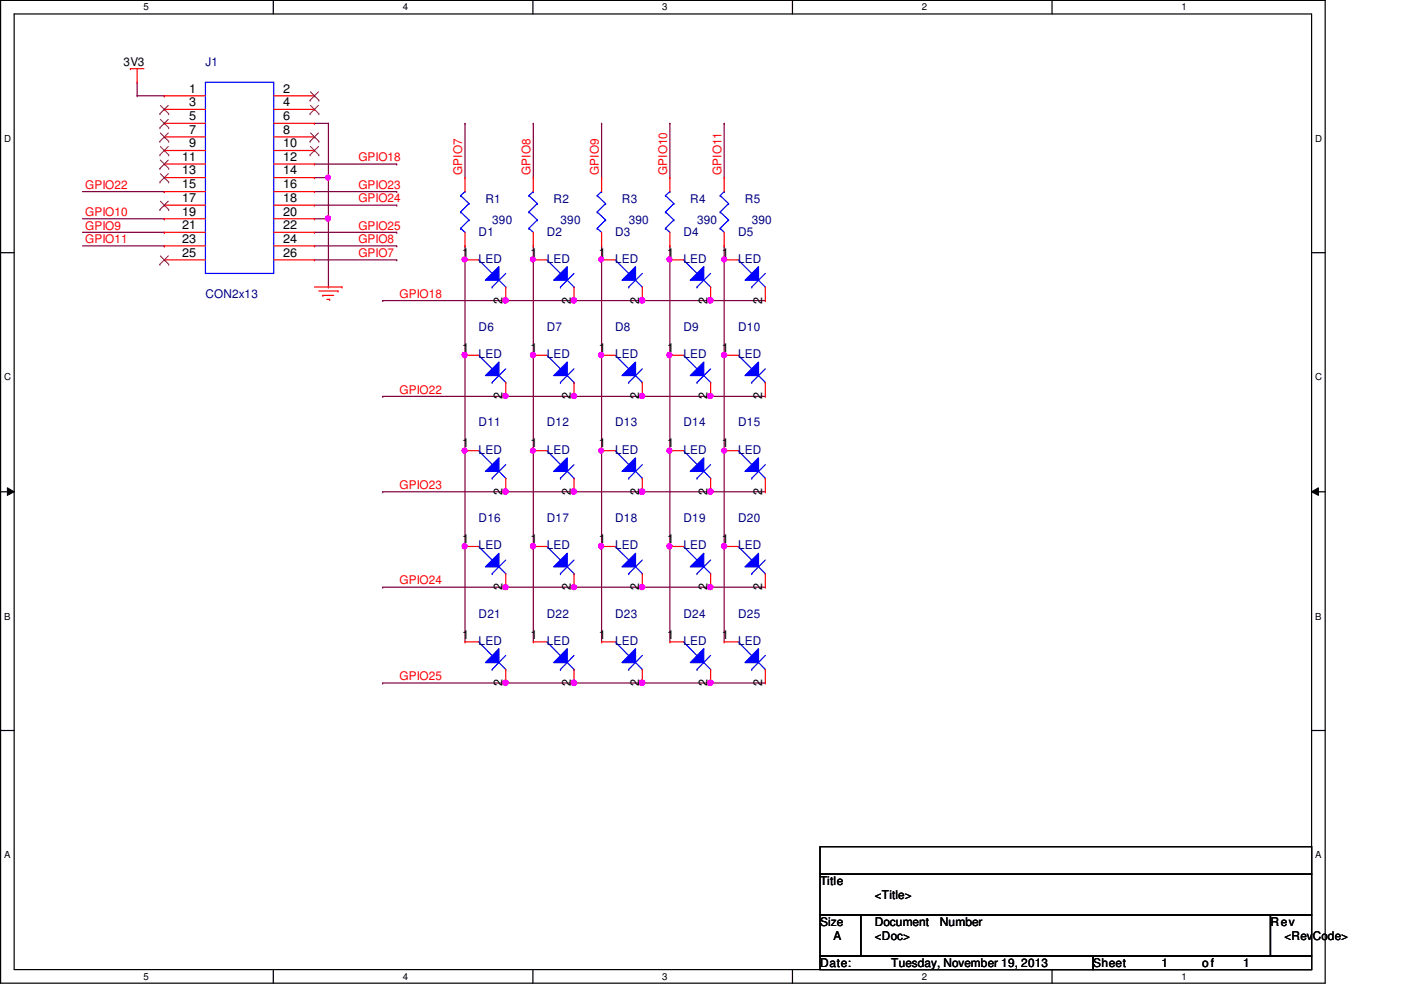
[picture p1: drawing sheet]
<svg xmlns="http://www.w3.org/2000/svg" width="297mm" height="210mm" viewBox="0 0 297 210" stroke-linecap="round" stroke-linejoin="round" font-family="sans-serif">
<path d="M.1 .1h280.9v208.4h-280.9zM3 3h275.1v202.7h-275.1z" fill="none" stroke="#000" stroke-width=".25"/>
<g fill="#fff">
<path d="M30.4 .4h1.1v2.3h-1.1z"/>
<path d="M30.4 206h1.1v2.3h-1.1z"/>
</g>
<path d="M58 .1v2.9M58 205.7v2.8" fill="none" stroke="#000" stroke-width=".25"/>
<g fill="#fff">
<path d="M85.4 .4h1.1v2.3h-1.1z"/>
<path d="M85.4 206h1.1v2.3h-1.1z"/>
</g>
<path d="M113 .1v2.9M113 205.7v2.8" fill="none" stroke="#000" stroke-width=".25"/>
<g fill="#fff">
<path d="M140.4 .4h1.1v2.3h-1.1z"/>
<path d="M140.4 206h1.1v2.3h-1.1z"/>
</g>
<path d="M168 .1v2.9M168 205.7v2.8" fill="none" stroke="#000" stroke-width=".25"/>
<g fill="#fff">
<path d="M195.4 .4h1.2v2.3h-1.2z"/>
<path d="M195.4 206h1.2v2.3h-1.2z"/>
</g>
<path d="M223.1 .1v2.9M223.1 205.7v2.8" fill="none" stroke="#000" stroke-width=".25"/>
<g fill="#fff">
<path d="M250.5 .4h1.1v2.3h-1.1z"/>
<path d="M250.5 206h1.1v2.3h-1.1z"/>
<path d="M.9 28.3h1.4v2.3h-1.4z"/>
<path d="M278.8 28.3h1.5v2.3h-1.5z"/>
<path d="M.9 78.9h1.4v2.3h-1.4z"/>
<path d="M278.8 78.9h1.5v2.3h-1.5z"/>
</g>
<path d="M.1 53.6h2.9M278.1 53.6h2.9" fill="none" stroke="#000" stroke-width=".25"/>
<g fill="#fff">
<path d="M.9 129.6h1.3v2.3h-1.3z"/>
<path d="M278.8 129.6h1.4v2.3h-1.4z"/>
</g>
<path d="M.1 104.3h2.9M278.1 104.3h2.9" fill="none" stroke="#000" stroke-width=".25"/>
<path d="M1.6 103.5l1.4 .8-1.4 .8zM278.1 104.3l1.4-.8v1.6z" fill="#000"/>
<path d="M1.6 103.5l1.4 .8-1.4 .8zM278.1 104.3l1.4-.8v1.6z" fill="none" stroke="#000" stroke-width=".21"/>
<g fill="#fff">
<path d="M.9 180.3h1.3v2.2h-1.3z"/>
<path d="M278.8 180.3h1.3v2.2h-1.3z"/>
</g>
<path d="M.1 154.9h2.9M278.1 154.9h2.9" fill="none" stroke="#000" stroke-width=".25"/>
<path d="M69.6 37.7h.1M69.6 26.2v11.5" fill="none" stroke="#800040" stroke-width=".25"/>
<circle cx="69.5" cy="37.7" r=".52" fill="#f0f"/>
<circle cx="69.5" cy="37.7" r=".52" fill="none" stroke="#f0f" stroke-width=".25"/>
<g fill="none" stroke="#800040" stroke-width=".25">
<path d="M29.1 17.4v2.9M29.1 20.3h.1M29.1 20.3h5.7M34.8 20.3h.1M66.7 26.2h2.9M66.7 37.7h2.9M69.6 26.2h.1M69.6 37.7h.1M69.6 37.7v8.7M17.5 52.2h17.3M17.5 49.3h17.3M17.5 40.6h17.3"/>
<path d="M17.5 46.4h17.3M34.8 52.2h.1M34.8 49.3h.1M34.8 40.6h.1M34.8 46.4h.1M66.7 52.2h17.4M66.7 49.3h17.4M66.7 40.6h17.4M66.7 43.5h17.4M66.7 55.1h17.4M69.6 46.4h.1M84.1 40.6h.1"/>
<path d="M84.1 43.5h.1M84.1 55.1h.1M84.1 49.3h.1M84.1 52.2h.1"/>
</g>
<circle cx="69.5" cy="46.3" r=".54" fill="#f0f"/>
<circle cx="69.5" cy="46.3" r=".54" fill="none" stroke="#f0f" stroke-width=".25"/>
<path d="M66.7 46.4h2.9M69.6 46.4h.1M69.6 46.4v14.5M98.6 52.2h.1M98.6 52.2v2.9M69.6 60.9h.1" fill="none" stroke="#800040" stroke-width=".25"/>
<circle cx="98.5" cy="55" r=".52" fill="#f0f"/>
<circle cx="98.5" cy="55" r=".52" fill="none" stroke="#f0f" stroke-width=".25"/>
<path d="M98.6 55.1h.1M98.6 55.1v40.5M98.6 75.4h.1" fill="none" stroke="#800040" stroke-width=".25"/>
<circle cx="98.5" cy="75.3" r=".54" fill="#f0f"/>
<circle cx="98.5" cy="75.3" r=".54" fill="none" stroke="#f0f" stroke-width=".25"/>
<path d="M98.6 95.6h.1M98.6 95.6v20.3" fill="none" stroke="#800040" stroke-width=".25"/>
<circle cx="98.5" cy="115.9" r=".54" fill="#f0f"/>
<circle cx="98.5" cy="115.9" r=".54" fill="none" stroke="#f0f" stroke-width=".25"/>
<circle cx="98.5" cy="95.6" r=".52" fill="#f0f"/>
<circle cx="98.5" cy="95.6" r=".52" fill="none" stroke="#f0f" stroke-width=".25"/>
<path d="M113.1 52.2h.1M113.1 52.2v2.9M98.6 115.9h.1M98.6 115.9v20.2" fill="none" stroke="#800040" stroke-width=".25"/>
<circle cx="113" cy="55" r=".52" fill="#f0f"/>
<circle cx="113" cy="55" r=".52" fill="none" stroke="#f0f" stroke-width=".25"/>
<path d="M113.1 55.1h.1M113.1 55.1v40.5M113.1 75.4h.1" fill="none" stroke="#800040" stroke-width=".25"/>
<circle cx="113" cy="75.3" r=".54" fill="#f0f"/>
<circle cx="113" cy="75.3" r=".54" fill="none" stroke="#f0f" stroke-width=".25"/>
<path d="M113.1 95.6h.1M113.1 95.6v20.3" fill="none" stroke="#800040" stroke-width=".25"/>
<circle cx="113" cy="115.9" r=".54" fill="#f0f"/>
<circle cx="113" cy="115.9" r=".54" fill="none" stroke="#f0f" stroke-width=".25"/>
<circle cx="113" cy="95.6" r=".52" fill="#f0f"/>
<circle cx="113" cy="95.6" r=".52" fill="none" stroke="#f0f" stroke-width=".25"/>
<path d="M127.5 52.2h.1M127.5 52.2v2.9M113.1 115.9h.1M113.1 115.9v20.2" fill="none" stroke="#800040" stroke-width=".25"/>
<circle cx="127.5" cy="55" r=".52" fill="#f0f"/>
<circle cx="127.5" cy="55" r=".52" fill="none" stroke="#f0f" stroke-width=".25"/>
<path d="M127.5 55.1h.1M127.5 55.1v40.5M127.5 75.4h.1" fill="none" stroke="#800040" stroke-width=".25"/>
<circle cx="127.4" cy="75.3" r=".54" fill="#f0f"/>
<circle cx="127.4" cy="75.3" r=".54" fill="none" stroke="#f0f" stroke-width=".25"/>
<path d="M127.5 95.6h.1M127.5 95.6v20.3" fill="none" stroke="#800040" stroke-width=".25"/>
<circle cx="127.4" cy="115.9" r=".54" fill="#f0f"/>
<circle cx="127.4" cy="115.9" r=".54" fill="none" stroke="#f0f" stroke-width=".25"/>
<circle cx="127.5" cy="95.6" r=".52" fill="#f0f"/>
<circle cx="127.5" cy="95.6" r=".52" fill="none" stroke="#f0f" stroke-width=".25"/>
<path d="M142 52.2h.1M142 52.2v2.9M127.5 115.9h.1M127.5 115.9v20.2" fill="none" stroke="#800040" stroke-width=".25"/>
<circle cx="141.9" cy="55" r=".52" fill="#f0f"/>
<circle cx="141.9" cy="55" r=".52" fill="none" stroke="#f0f" stroke-width=".25"/>
<path d="M142 55.1h.1M142 55.1v40.5M142 75.4h.1" fill="none" stroke="#800040" stroke-width=".25"/>
<circle cx="141.9" cy="75.3" r=".54" fill="#f0f"/>
<circle cx="141.9" cy="75.3" r=".54" fill="none" stroke="#f0f" stroke-width=".25"/>
<path d="M142 95.6h.1M142 95.6v20.3" fill="none" stroke="#800040" stroke-width=".25"/>
<circle cx="141.9" cy="115.9" r=".54" fill="#f0f"/>
<circle cx="141.9" cy="115.9" r=".54" fill="none" stroke="#f0f" stroke-width=".25"/>
<circle cx="141.9" cy="95.6" r=".52" fill="#f0f"/>
<circle cx="141.9" cy="95.6" r=".52" fill="none" stroke="#f0f" stroke-width=".25"/>
<path d="M153.5 52.2h.1M153.5 52.2v2.9M142 115.9h.1M142 115.9v20.2" fill="none" stroke="#800040" stroke-width=".25"/>
<circle cx="153.5" cy="55" r=".52" fill="#f0f"/>
<circle cx="153.5" cy="55" r=".52" fill="none" stroke="#f0f" stroke-width=".25"/>
<path d="M153.5 55.1h.1M153.5 55.1v40.5M153.5 75.4h.1" fill="none" stroke="#800040" stroke-width=".25"/>
<circle cx="153.5" cy="75.3" r=".54" fill="#f0f"/>
<circle cx="153.5" cy="75.3" r=".54" fill="none" stroke="#f0f" stroke-width=".25"/>
<path d="M153.5 95.6h.1M153.5 95.6v20.3" fill="none" stroke="#800040" stroke-width=".25"/>
<circle cx="153.5" cy="115.9" r=".54" fill="#f0f"/>
<circle cx="153.5" cy="115.9" r=".54" fill="none" stroke="#f0f" stroke-width=".25"/>
<circle cx="153.5" cy="95.6" r=".52" fill="#f0f"/>
<circle cx="153.5" cy="95.6" r=".52" fill="none" stroke="#f0f" stroke-width=".25"/>
<path d="M81.1 63.8h.1M81.1 63.8h40.6M107.2 63.8h.1M153.5 115.9h.1M153.5 115.9v20.2" fill="none" stroke="#800040" stroke-width=".25"/>
<circle cx="121.6" cy="63.7" r=".57" fill="#f0f"/>
<circle cx="121.6" cy="63.7" r=".57" fill="none" stroke="#f0f" stroke-width=".25"/>
<circle cx="107.2" cy="63.7" r=".57" fill="#f0f"/>
<circle cx="107.2" cy="63.7" r=".57" fill="none" stroke="#f0f" stroke-width=".25"/>
<path d="M121.7 63.8h.1M121.7 63.8h29M136.2 63.8h.1" fill="none" stroke="#800040" stroke-width=".25"/>
<circle cx="150.6" cy="63.7" r=".57" fill="#f0f"/>
<circle cx="150.6" cy="63.7" r=".57" fill="none" stroke="#f0f" stroke-width=".25"/>
<circle cx="136.1" cy="63.7" r=".57" fill="#f0f"/>
<circle cx="136.1" cy="63.7" r=".57" fill="none" stroke="#f0f" stroke-width=".25"/>
<path d="M150.7 63.8h.1M150.7 63.8h11.6M81.1 84.1h.1M81.1 84.1h26.1M136.2 84.1h.1M136.2 84.1h14.5" fill="none" stroke="#800040" stroke-width=".25"/>
<circle cx="150.6" cy="84" r=".55" fill="#f0f"/>
<circle cx="150.6" cy="84" r=".55" fill="none" stroke="#f0f" stroke-width=".25"/>
<circle cx="136.1" cy="84" r=".55" fill="#f0f"/>
<circle cx="136.1" cy="84" r=".55" fill="none" stroke="#f0f" stroke-width=".25"/>
<path d="M107.2 84.1h.1M107.2 84.1h14.5" fill="none" stroke="#800040" stroke-width=".25"/>
<circle cx="121.7" cy="84" r=".55" fill="#f0f"/>
<circle cx="121.7" cy="84" r=".55" fill="none" stroke="#f0f" stroke-width=".25"/>
<circle cx="107.2" cy="84" r=".55" fill="#f0f"/>
<circle cx="107.2" cy="84" r=".55" fill="none" stroke="#f0f" stroke-width=".25"/>
<path d="M121.7 84.1h.1M121.7 84.1h14.5M150.7 84.1h.1M150.7 84.1h11.6M81.1 104.3h.1M81.1 104.3h40.6M107.2 104.3h.1" fill="none" stroke="#800040" stroke-width=".25"/>
<circle cx="121.6" cy="104.3" r=".57" fill="#f0f"/>
<circle cx="121.6" cy="104.3" r=".57" fill="none" stroke="#f0f" stroke-width=".25"/>
<circle cx="107.2" cy="104.3" r=".57" fill="#f0f"/>
<circle cx="107.2" cy="104.3" r=".57" fill="none" stroke="#f0f" stroke-width=".25"/>
<path d="M121.7 104.3h.1M121.7 104.3h40.6M136.2 104.3h.1M150.7 104.3h.1" fill="none" stroke="#800040" stroke-width=".25"/>
<circle cx="150.6" cy="104.3" r=".57" fill="#f0f"/>
<circle cx="150.6" cy="104.3" r=".57" fill="none" stroke="#f0f" stroke-width=".25"/>
<circle cx="136.1" cy="104.3" r=".57" fill="#f0f"/>
<circle cx="136.1" cy="104.3" r=".57" fill="none" stroke="#f0f" stroke-width=".25"/>
<path d="M81.1 124.5h.1M81.1 124.5h26.1M121.7 124.5h.1M121.7 124.5h40.6M136.2 124.5h.1M150.7 124.5h.1" fill="none" stroke="#800040" stroke-width=".25"/>
<circle cx="150.6" cy="124.5" r=".55" fill="#f0f"/>
<circle cx="150.6" cy="124.5" r=".55" fill="none" stroke="#f0f" stroke-width=".25"/>
<circle cx="136.1" cy="124.5" r=".55" fill="#f0f"/>
<circle cx="136.1" cy="124.5" r=".55" fill="none" stroke="#f0f" stroke-width=".25"/>
<path d="M107.2 124.5h.1M107.2 124.5h14.5" fill="none" stroke="#800040" stroke-width=".25"/>
<circle cx="121.7" cy="124.5" r=".55" fill="#f0f"/>
<circle cx="121.7" cy="124.5" r=".55" fill="none" stroke="#f0f" stroke-width=".25"/>
<circle cx="107.2" cy="124.5" r=".55" fill="#f0f"/>
<circle cx="107.2" cy="124.5" r=".55" fill="none" stroke="#f0f" stroke-width=".25"/>
<path d="M81.1 144.9h.1M81.1 144.9h26.1M136.2 144.9h.1M136.2 144.9h14.5" fill="none" stroke="#800040" stroke-width=".25"/>
<circle cx="150.6" cy="144.8" r=".57" fill="#f0f"/>
<circle cx="150.6" cy="144.8" r=".57" fill="none" stroke="#f0f" stroke-width=".25"/>
<circle cx="136.1" cy="144.8" r=".57" fill="#f0f"/>
<circle cx="136.1" cy="144.8" r=".57" fill="none" stroke="#f0f" stroke-width=".25"/>
<path d="M107.2 144.9h.1M107.2 144.9h29M121.7 144.9h.1" fill="none" stroke="#800040" stroke-width=".25"/>
<circle cx="121.6" cy="144.8" r=".57" fill="#f0f"/>
<circle cx="121.6" cy="144.8" r=".57" fill="none" stroke="#f0f" stroke-width=".25"/>
<circle cx="107.2" cy="144.8" r=".57" fill="#f0f"/>
<circle cx="107.2" cy="144.8" r=".57" fill="none" stroke="#f0f" stroke-width=".25"/>
<g fill="none" stroke="#800040" stroke-width=".25">
<path d="M66.7 34.8h17.4M84.1 34.8h.1M98.6 26.2h.1M98.6 26.2v11.5M113.1 26.2h.1M113.1 26.2v11.5M127.5 26.2h.1M127.5 26.2v11.5M142 26.2h.1M142 26.2v11.5M153.5 26.2h.1M153.5 26.2v11.5"/>
<path d="M150.7 144.9h.1M150.7 144.9h11.6"/>
</g>
<path d="M27.6 14.6h.1M27.6 14.6h2.9M29.1 17.4h.1M29.1 14.6v2.8M66.7 60.9h5.8M67.6 61.7h4.1M68.4 62.7h.1M68.4 62.7h2.3M69.3 63.5h.6M69.9 63.5h.1M71.7 61.7h.1M72.5 60.9h.1" fill="none" stroke="#f00" stroke-width=".25"/>
<path d="M173.9 179.6h104.2v5.8h-104.2zM173.9 185.4h104.2v8.7h-104.2zM173.9 194.1h8.6v8.7h-8.6zM182.5 194.1h86.9v8.7h-86.9zM269.4 194.1h8.7v8.7h-8.7zM173.9 202.8h57.9v2.9h-57.9zM231.8 202.8h46.3v2.9h-46.3z" fill="none" stroke="#000" stroke-width=".25"/>
<path d="M144.9 136.1l5.8 5.9M150.7 142h.1" fill="none" stroke="#00f" stroke-width=".25"/>
<path d="M149.2 137.6v2.9h-2.9z" fill="#00f"/>
<path d="M130.4 75.4l5.8 5.7M136.2 81.1h.1M149.2 137.6v2.9h-2.9zM150.7 139l-2.9 3M147.8 142h.1" fill="none" stroke="#00f" stroke-width=".25"/>
<path d="M142 136.1h.1M142 136.1h2.9M150.7 144.9h.1M150.7 142v2.9" fill="none" stroke="#f00" stroke-width=".25"/>
<path d="M131.9 79.7l2.8-2.9v2.9z" fill="#00f"/>
<path d="M131.9 79.7l2.8-2.9v2.9zM136.2 78.2l-2.9 2.9M130.4 95.6l5.8 5.8M133.3 81.1h.1M136.2 101.4h.1" fill="none" stroke="#00f" stroke-width=".25"/>
<path d="M127.5 75.4h.1M127.5 75.4h2.9M136.2 84.1h.1M136.2 81.1v3" fill="none" stroke="#f00" stroke-width=".25"/>
<path d="M131.9 100l2.8-2.9v2.9z" fill="#00f"/>
<path d="M43.6 17.4h14.4v40.6h-14.4zM131.9 100l2.8-2.9v2.9zM136.2 98.6l-2.9 2.8M130.4 115.9l5.8 5.8M133.3 101.4h.1M136.2 121.7h.1" fill="none" stroke="#00f" stroke-width=".25"/>
<g fill="none" stroke="#f00" stroke-width=".25">
<path d="M34.8 20.3h.1M34.8 23.2h.1M34.8 26.2h.1M34.8 29h.1M34.8 31.9h.1M34.8 34.8h.1M34.8 37.7h.1M34.8 20.3h8.8M34.8 23.2h8.8M34.8 26.2h8.8M34.8 29h8.8M34.8 31.9h8.8"/>
<path d="M34.8 34.8h8.8M34.8 37.7h8.8M58 20.3h8.7M58 23.2h8.7M58 26.2h8.7M58 29h8.7M58 31.9h8.7M58 34.8h8.7M58 37.7h8.7M66.7 20.3h.1M66.7 23.2h.1M66.7 26.2h.1"/>
<path d="M66.7 29h.1M66.7 31.9h.1M66.7 34.8h.1M66.7 37.7h.1M34.8 40.6h.1M34.8 43.5h.1M34.8 46.4h.1M34.8 49.3h.1M34.8 52.2h.1M34.8 55.1h.1M34.8 40.6h8.8M34.8 43.5h8.8"/>
<path d="M34.8 46.4h8.8M34.8 49.3h8.8M34.8 52.2h8.8M34.8 55.1h8.8M58 40.6h8.7M58 43.5h8.7M58 46.4h8.7M58 49.3h8.7M58 52.2h8.7M58 55.1h8.7M66.7 40.6h.1M66.7 43.5h.1"/>
<path d="M66.7 46.4h.1M66.7 49.3h.1M66.7 52.2h.1M66.7 55.1h.1M127.5 95.6h.1M127.5 95.6h2.9M136.2 104.3h.1M136.2 101.4v2.9"/>
</g>
<g fill="none" stroke="#804000" stroke-width=".21">
<path d="M65.8 19.5l1.8 1.8M67.5 19.5l-1.8 1.8M33.9 24.1h.1M33.9 27.1h.1M33.9 30h.1M33.9 32.9h.1M33.9 35.7h.1M33.9 38.6h.1M34 22.4l1.8 1.7M34 25.3l1.8 1.8M34 28.2l1.8 1.8M34 31.1l1.8 1.8"/>
<path d="M34 34l1.8 1.7M34 36.8l1.8 1.8M35.7 22.4l-1.8 1.7M35.7 25.3l-1.8 1.8M35.7 28.2l-1.8 1.8M35.7 31.1l-1.8 1.8M35.7 34l-1.8 1.7M35.7 36.8l-1.8 1.8M35.8 24.1h.1M35.8 27.1h.1M35.8 30h.1M35.8 32.9h.1"/>
<path d="M35.8 35.7h.1M35.8 38.6h.1M65.7 21.3h.1M65.7 24.1h.1M65.7 30h.1M65.7 32.9h.1M65.8 22.4l1.8 1.7M65.8 28.2l1.8 1.8M65.8 31.1l1.8 1.8M67.5 22.4l-1.8 1.7M67.5 28.2l-1.8 1.8M67.5 31.1l-1.8 1.8"/>
<path d="M67.6 21.3h.1M67.6 24.1h.1M67.6 30h.1M67.6 32.9h.1M33.9 44.4h.1M33.9 56h.1M34 42.7l1.8 1.7M34 54.3l1.8 1.7M35.7 42.7l-1.8 1.7M35.7 54.3l-1.8 1.7M35.8 44.4h.1M35.8 56h.1"/>
</g>
<path d="M131.9 120.2l2.8-2.9v2.9z" fill="#00f"/>
<g fill="none" stroke="#00f" stroke-width=".25">
<path d="M97.7 48.4h.1M97.7 45h.1M97.7 41.5h.1M97.7 48.4l.9 .9M97.7 45l1.7 1.7M97.7 41.5l1.7 1.7M98.6 40.6h.1M98.6 40.6l-.9 .9M99.4 46.7h.1M99.4 43.2h.1M99.4 46.7l-1.7 1.7M99.4 43.2l-1.7 1.8"/>
<path d="M136.2 118.8l-2.9 2.9M130.4 136.1l5.8 5.9M131.9 120.2l2.8-2.9v2.9zM133.3 121.7h.1M136.2 142h.1"/>
</g>
<path d="M98.6 37.7h.1M98.6 37.7v2.9M98.6 52.2h.1M98.6 49.3v2.9M127.5 115.9h.1M127.5 115.9h2.9M136.2 124.5h.1M136.2 121.7v2.8" fill="none" stroke="#f00" stroke-width=".25"/>
<path d="M134.7 137.6v2.9h-2.8z" fill="#00f"/>
<path d="M144.9 55.1l5.8 5.8M150.7 60.9h.1M134.7 137.6v2.9h-2.8zM136.2 139l-2.9 3M133.3 142h.1" fill="none" stroke="#00f" stroke-width=".25"/>
<path d="M127.5 136.1h.1M127.5 136.1h2.9M136.2 144.9h.1M136.2 142v2.9" fill="none" stroke="#f00" stroke-width=".25"/>
<path d="M146.3 59.4l2.9-2.8v2.8z" fill="#00f"/>
<path d="M146.3 59.4l2.9-2.8v2.8zM150.7 58l-2.9 2.9M101.5 75.4l5.7 5.7M147.8 60.9h.1M107.2 81.1h.1" fill="none" stroke="#00f" stroke-width=".25"/>
<path d="M142 55.1h.1M142 55.1h2.9M150.7 63.8h.1M150.7 60.9v2.9" fill="none" stroke="#f00" stroke-width=".25"/>
<path d="M102.9 79.7l2.9-2.9v2.9z" fill="#00f"/>
<path d="M102.9 79.7l2.9-2.9v2.9zM107.2 78.2l-2.9 2.9M101.5 95.6l5.7 5.8M104.3 81.1h.1M107.2 101.4h.1" fill="none" stroke="#00f" stroke-width=".25"/>
<path d="M98.6 75.4h.1M98.6 75.4h2.9M107.2 84.1h.1M107.2 81.1v3" fill="none" stroke="#f00" stroke-width=".25"/>
<path d="M102.9 100l2.9-2.9v2.9z" fill="#00f"/>
<g fill="none" stroke="#00f" stroke-width=".25">
<path d="M141.1 48.4h.1M141.1 45h.1M141.1 41.5h.1M141.1 48.4l.9 .9M141.1 45l1.8 1.7M141.1 41.5l1.8 1.7M142 40.6h.1M142 40.6l-.9 .9M142.9 46.7h.1M142.9 43.2h.1M142.9 46.7l-1.8 1.7M142.9 43.2l-1.8 1.8"/>
<path d="M102.9 100l2.9-2.9v2.9zM107.2 98.6l-2.9 2.8M101.5 115.9l5.7 5.8M104.3 101.4h.1M107.2 121.7h.1"/>
</g>
<path d="M142 37.7h.1M142 37.7v2.9M142 52.2h.1M142 49.3v2.9M98.6 95.6h.1M98.6 95.6h2.9M107.2 104.3h.1M107.2 101.4v2.9" fill="none" stroke="#f00" stroke-width=".25"/>
<path d="M102.9 120.2l2.9-2.9v2.9z" fill="#00f"/>
<path d="M115.9 55.1l5.8 5.8M121.7 60.9h.1M107.2 118.8l-2.9 2.9M102.9 120.2l2.9-2.9v2.9zM104.3 121.7h.1" fill="none" stroke="#00f" stroke-width=".25"/>
<path d="M98.6 115.9h.1M98.6 115.9h2.9M107.2 124.5h.1M107.2 121.7v2.8" fill="none" stroke="#f00" stroke-width=".25"/>
<path d="M117.4 59.4l2.9-2.8v2.8z" fill="#00f"/>
<path d="M117.4 59.4l2.9-2.8v2.8zM121.7 58l-2.9 2.9M118.8 60.9h.1M101.5 136.1l5.7 5.9M107.2 142h.1" fill="none" stroke="#00f" stroke-width=".25"/>
<path d="M113.1 55.1h.1M113.1 55.1h2.8M121.7 63.8h.1M121.7 60.9v2.9" fill="none" stroke="#f00" stroke-width=".25"/>
<path d="M105.8 137.6v2.9h-2.9z" fill="#00f"/>
<path d="M115.9 75.4l5.8 5.7M121.7 81.1h.1M105.8 137.6v2.9h-2.9zM107.2 139l-2.9 3M104.3 142h.1" fill="none" stroke="#00f" stroke-width=".25"/>
<path d="M98.6 136.1h.1M98.6 136.1h2.9M107.2 144.9h.1M107.2 142v2.9" fill="none" stroke="#f00" stroke-width=".25"/>
<path d="M117.4 79.7l2.9-2.9v2.9z" fill="#00f"/>
<path d="M117.4 79.7l2.9-2.9v2.9zM121.7 78.2l-2.9 2.9M115.9 95.6l5.8 5.8M118.8 81.1h.1M121.7 101.4h.1" fill="none" stroke="#00f" stroke-width=".25"/>
<path d="M113.1 75.4h.1M113.1 75.4h2.8M121.7 84.1h.1M121.7 81.1v3" fill="none" stroke="#f00" stroke-width=".25"/>
<path d="M117.4 100l2.9-2.9v2.9z" fill="#00f"/>
<path d="M117.4 100l2.9-2.9v2.9zM121.7 98.6l-2.9 2.8M115.9 115.9l5.8 5.8M118.8 101.4h.1M121.7 121.7h.1" fill="none" stroke="#00f" stroke-width=".25"/>
<path d="M113.1 95.6h.1M113.1 95.6h2.8M121.7 104.3h.1M121.7 101.4v2.9" fill="none" stroke="#f00" stroke-width=".25"/>
<path d="M117.4 120.2l2.9-2.9v2.9z" fill="#00f"/>
<g fill="none" stroke="#00f" stroke-width=".25">
<path d="M112.1 48.4h.1M112.1 45h.1M112.1 41.5h.1M112.1 48.4l1 .9M112.1 45l1.8 1.7M112.1 41.5l1.8 1.7M113.1 40.6h.1M113.1 40.6l-1 .9M113.9 46.7h.1M113.9 43.2h.1M113.9 46.7l-1.8 1.7M113.9 43.2l-1.8 1.8"/>
<path d="M121.7 118.8l-2.9 2.9M115.9 136.1l5.8 5.9M117.4 120.2l2.9-2.9v2.9zM118.8 121.7h.1M121.7 142h.1"/>
</g>
<path d="M113.1 37.7h.1M113.1 37.7v2.9M113.1 52.2h.1M113.1 49.3v2.9M113.1 115.9h.1M113.1 115.9h2.8M121.7 124.5h.1M121.7 121.7v2.8" fill="none" stroke="#f00" stroke-width=".25"/>
<path d="M120.3 137.6v2.9h-2.9z" fill="#00f"/>
<path d="M156.5 55.1l5.8 5.8M162.3 60.9h.1M120.3 137.6v2.9h-2.9zM121.7 139l-2.9 3M118.8 142h.1" fill="none" stroke="#00f" stroke-width=".25"/>
<path d="M113.1 136.1h.1M113.1 136.1h2.8M121.7 144.9h.1M121.7 142v2.9" fill="none" stroke="#f00" stroke-width=".25"/>
<path d="M157.9 59.4l2.9-2.8v2.8z" fill="#00f"/>
<path d="M101.5 55.1l5.7 5.8M157.9 59.4l2.9-2.8v2.8zM162.3 58l-2.9 2.9M107.2 60.9h.1M159.4 60.9h.1" fill="none" stroke="#00f" stroke-width=".25"/>
<path d="M153.5 55.1h.1M153.5 55.1h3M162.3 63.8h.1M162.3 60.9v2.9" fill="none" stroke="#f00" stroke-width=".25"/>
<path d="M102.9 59.4l2.9-2.8v2.8z" fill="#00f"/>
<path d="M102.9 59.4l2.9-2.8v2.8zM107.2 58l-2.9 2.9M104.3 60.9h.1M156.5 75.4l5.8 5.7M162.3 81.1h.1" fill="none" stroke="#00f" stroke-width=".25"/>
<path d="M98.6 55.1h.1M98.6 55.1h2.9M107.2 63.8h.1M107.2 60.9v2.9" fill="none" stroke="#f00" stroke-width=".25"/>
<path d="M157.9 79.7l2.9-2.9v2.9z" fill="#00f"/>
<path d="M157.9 79.7l2.9-2.9v2.9zM162.3 78.2l-2.9 2.9M156.5 95.6l5.8 5.8M159.4 81.1h.1M162.3 101.4h.1" fill="none" stroke="#00f" stroke-width=".25"/>
<path d="M153.5 75.4h.1M153.5 75.4h3M162.3 84.1h.1M162.3 81.1v3" fill="none" stroke="#f00" stroke-width=".25"/>
<path d="M157.9 100l2.9-2.9v2.9z" fill="#00f"/>
<g fill="none" stroke="#00f" stroke-width=".25">
<path d="M152.7 48.4h.1M152.7 45h.1M152.7 41.5h.1M152.7 48.4l.8 .9M152.7 45l1.8 1.7M152.7 41.5l1.8 1.7M153.5 40.6h.1M153.5 40.6l-.8 .9M154.5 46.7h.1M154.5 43.2h.1M154.5 46.7l-1.8 1.7M154.5 43.2l-1.8 1.8"/>
<path d="M157.9 100l2.9-2.9v2.9zM162.3 98.6l-2.9 2.8M156.5 115.9l5.8 5.8M159.4 101.4h.1M162.3 121.7h.1"/>
</g>
<path d="M153.5 37.7h.1M153.5 37.7v2.9M153.5 52.2h.1M153.5 49.3v2.9M153.5 95.6h.1M153.5 95.6h3M162.3 104.3h.1M162.3 101.4v2.9" fill="none" stroke="#f00" stroke-width=".25"/>
<path d="M157.9 120.2l2.9-2.9v2.9z" fill="#00f"/>
<path d="M130.4 55.1l5.8 5.8M136.2 60.9h.1M162.3 118.8l-2.9 2.9M157.9 120.2l2.9-2.9v2.9zM159.4 121.7h.1" fill="none" stroke="#00f" stroke-width=".25"/>
<path d="M153.5 115.9h.1M153.5 115.9h3M162.3 124.5h.1M162.3 121.7v2.8" fill="none" stroke="#f00" stroke-width=".25"/>
<path d="M131.9 59.4l2.8-2.8v2.8z" fill="#00f"/>
<path d="M131.9 59.4l2.8-2.8v2.8zM136.2 58l-2.9 2.9M133.3 60.9h.1M156.5 136.1l5.8 5.9M162.3 142h.1" fill="none" stroke="#00f" stroke-width=".25"/>
<path d="M127.5 55.1h.1M127.5 55.1h2.9M136.2 63.8h.1M136.2 60.9v2.9" fill="none" stroke="#f00" stroke-width=".25"/>
<path d="M160.8 137.6v2.9h-2.9z" fill="#00f"/>
<path d="M144.9 75.4l5.8 5.7M150.7 81.1h.1M160.8 137.6v2.9h-2.9zM162.3 139l-2.9 3M159.4 142h.1" fill="none" stroke="#00f" stroke-width=".25"/>
<path d="M153.5 136.1h.1M153.5 136.1h3M162.3 144.9h.1M162.3 142v2.9" fill="none" stroke="#f00" stroke-width=".25"/>
<path d="M146.3 79.7l2.9-2.9v2.9z" fill="#00f"/>
<path d="M146.3 79.7l2.9-2.9v2.9zM150.7 78.2l-2.9 2.9M144.9 95.6l5.8 5.8M147.8 81.1h.1M150.7 101.4h.1" fill="none" stroke="#00f" stroke-width=".25"/>
<path d="M142 75.4h.1M142 75.4h2.9M150.7 84.1h.1M150.7 81.1v3" fill="none" stroke="#f00" stroke-width=".25"/>
<path d="M146.3 100l2.9-2.9v2.9z" fill="#00f"/>
<path d="M146.3 100l2.9-2.9v2.9zM150.7 98.6l-2.9 2.8M144.9 115.9l5.8 5.8M147.8 101.4h.1M150.7 121.7h.1" fill="none" stroke="#00f" stroke-width=".25"/>
<path d="M142 95.6h.1M142 95.6h2.9M150.7 104.3h.1M150.7 101.4v2.9" fill="none" stroke="#f00" stroke-width=".25"/>
<path d="M146.3 120.2l2.9-2.9v2.9z" fill="#00f"/>
<g fill="none" stroke="#00f" stroke-width=".25">
<path d="M126.6 48.4h.1M126.6 45h.1M126.6 41.5h.1M126.6 48.4l.9 .9M126.6 45l1.8 1.7M126.6 41.5l1.8 1.7M127.5 40.6h.1M127.5 40.6l-.9 .9M128.4 46.7h.1M128.4 43.2h.1M128.4 46.7l-1.8 1.7M128.4 43.2l-1.8 1.8"/>
<path d="M150.7 118.8l-2.9 2.9M146.3 120.2l2.9-2.9v2.9zM147.8 121.7h.1"/>
</g>
<path d="M127.5 37.7h.1M127.5 37.7v2.9M127.5 52.2h.1M127.5 49.3v2.9M142 115.9h.1M142 115.9h2.9M150.7 124.5h.1M150.7 121.7v2.8" fill="none" stroke="#f00" stroke-width=".25"/>
<circle cx="69.5" cy="37.7" r=".52" fill="#f0f"/>
<circle cx="69.5" cy="37.7" r=".52" fill="none" stroke="#f0f" stroke-width=".25"/>
<circle cx="69.5" cy="46.3" r=".54" fill="#f0f"/>
<circle cx="69.5" cy="46.3" r=".54" fill="none" stroke="#f0f" stroke-width=".25"/>
<circle cx="98.5" cy="55" r=".52" fill="#f0f"/>
<circle cx="98.5" cy="55" r=".52" fill="none" stroke="#f0f" stroke-width=".25"/>
<circle cx="98.5" cy="75.3" r=".54" fill="#f0f"/>
<circle cx="98.5" cy="75.3" r=".54" fill="none" stroke="#f0f" stroke-width=".25"/>
<circle cx="98.5" cy="115.9" r=".54" fill="#f0f"/>
<circle cx="98.5" cy="115.9" r=".54" fill="none" stroke="#f0f" stroke-width=".25"/>
<circle cx="98.5" cy="95.6" r=".52" fill="#f0f"/>
<circle cx="98.5" cy="95.6" r=".52" fill="none" stroke="#f0f" stroke-width=".25"/>
<circle cx="113" cy="55" r=".52" fill="#f0f"/>
<circle cx="113" cy="55" r=".52" fill="none" stroke="#f0f" stroke-width=".25"/>
<circle cx="113" cy="75.3" r=".54" fill="#f0f"/>
<circle cx="113" cy="75.3" r=".54" fill="none" stroke="#f0f" stroke-width=".25"/>
<circle cx="113" cy="115.9" r=".54" fill="#f0f"/>
<circle cx="113" cy="115.9" r=".54" fill="none" stroke="#f0f" stroke-width=".25"/>
<circle cx="113" cy="95.6" r=".52" fill="#f0f"/>
<circle cx="113" cy="95.6" r=".52" fill="none" stroke="#f0f" stroke-width=".25"/>
<circle cx="127.5" cy="55" r=".52" fill="#f0f"/>
<circle cx="127.5" cy="55" r=".52" fill="none" stroke="#f0f" stroke-width=".25"/>
<circle cx="127.4" cy="75.3" r=".54" fill="#f0f"/>
<circle cx="127.4" cy="75.3" r=".54" fill="none" stroke="#f0f" stroke-width=".25"/>
<circle cx="127.4" cy="115.9" r=".54" fill="#f0f"/>
<circle cx="127.4" cy="115.9" r=".54" fill="none" stroke="#f0f" stroke-width=".25"/>
<circle cx="127.5" cy="95.6" r=".52" fill="#f0f"/>
<circle cx="127.5" cy="95.6" r=".52" fill="none" stroke="#f0f" stroke-width=".25"/>
<circle cx="141.9" cy="55" r=".52" fill="#f0f"/>
<circle cx="141.9" cy="55" r=".52" fill="none" stroke="#f0f" stroke-width=".25"/>
<circle cx="141.9" cy="75.3" r=".54" fill="#f0f"/>
<circle cx="141.9" cy="75.3" r=".54" fill="none" stroke="#f0f" stroke-width=".25"/>
<circle cx="141.9" cy="115.9" r=".54" fill="#f0f"/>
<circle cx="141.9" cy="115.9" r=".54" fill="none" stroke="#f0f" stroke-width=".25"/>
<circle cx="141.9" cy="95.6" r=".52" fill="#f0f"/>
<circle cx="141.9" cy="95.6" r=".52" fill="none" stroke="#f0f" stroke-width=".25"/>
<circle cx="153.5" cy="55" r=".52" fill="#f0f"/>
<circle cx="153.5" cy="55" r=".52" fill="none" stroke="#f0f" stroke-width=".25"/>
<circle cx="153.5" cy="75.3" r=".54" fill="#f0f"/>
<circle cx="153.5" cy="75.3" r=".54" fill="none" stroke="#f0f" stroke-width=".25"/>
<circle cx="153.5" cy="115.9" r=".54" fill="#f0f"/>
<circle cx="153.5" cy="115.9" r=".54" fill="none" stroke="#f0f" stroke-width=".25"/>
<circle cx="153.5" cy="95.6" r=".52" fill="#f0f"/>
<circle cx="153.5" cy="95.6" r=".52" fill="none" stroke="#f0f" stroke-width=".25"/>
<circle cx="121.6" cy="63.7" r=".57" fill="#f0f"/>
<circle cx="121.6" cy="63.7" r=".57" fill="none" stroke="#f0f" stroke-width=".25"/>
<circle cx="107.2" cy="63.7" r=".57" fill="#f0f"/>
<circle cx="107.2" cy="63.7" r=".57" fill="none" stroke="#f0f" stroke-width=".25"/>
<circle cx="150.6" cy="63.7" r=".57" fill="#f0f"/>
<circle cx="150.6" cy="63.7" r=".57" fill="none" stroke="#f0f" stroke-width=".25"/>
<circle cx="136.1" cy="63.7" r=".57" fill="#f0f"/>
<circle cx="136.1" cy="63.7" r=".57" fill="none" stroke="#f0f" stroke-width=".25"/>
<circle cx="150.6" cy="84" r=".55" fill="#f0f"/>
<circle cx="150.6" cy="84" r=".55" fill="none" stroke="#f0f" stroke-width=".25"/>
<circle cx="136.1" cy="84" r=".55" fill="#f0f"/>
<circle cx="136.1" cy="84" r=".55" fill="none" stroke="#f0f" stroke-width=".25"/>
<circle cx="121.7" cy="84" r=".55" fill="#f0f"/>
<circle cx="121.7" cy="84" r=".55" fill="none" stroke="#f0f" stroke-width=".25"/>
<circle cx="107.2" cy="84" r=".55" fill="#f0f"/>
<circle cx="107.2" cy="84" r=".55" fill="none" stroke="#f0f" stroke-width=".25"/>
<circle cx="121.6" cy="104.3" r=".57" fill="#f0f"/>
<circle cx="121.6" cy="104.3" r=".57" fill="none" stroke="#f0f" stroke-width=".25"/>
<circle cx="107.2" cy="104.3" r=".57" fill="#f0f"/>
<circle cx="107.2" cy="104.3" r=".57" fill="none" stroke="#f0f" stroke-width=".25"/>
<circle cx="150.6" cy="104.3" r=".57" fill="#f0f"/>
<circle cx="150.6" cy="104.3" r=".57" fill="none" stroke="#f0f" stroke-width=".25"/>
<circle cx="136.1" cy="104.3" r=".57" fill="#f0f"/>
<circle cx="136.1" cy="104.3" r=".57" fill="none" stroke="#f0f" stroke-width=".25"/>
<circle cx="150.6" cy="124.5" r=".55" fill="#f0f"/>
<circle cx="150.6" cy="124.5" r=".55" fill="none" stroke="#f0f" stroke-width=".25"/>
<circle cx="136.1" cy="124.5" r=".55" fill="#f0f"/>
<circle cx="136.1" cy="124.5" r=".55" fill="none" stroke="#f0f" stroke-width=".25"/>
<circle cx="121.7" cy="124.5" r=".55" fill="#f0f"/>
<circle cx="121.7" cy="124.5" r=".55" fill="none" stroke="#f0f" stroke-width=".25"/>
<circle cx="107.2" cy="124.5" r=".55" fill="#f0f"/>
<circle cx="107.2" cy="124.5" r=".55" fill="none" stroke="#f0f" stroke-width=".25"/>
<circle cx="150.6" cy="144.8" r=".57" fill="#f0f"/>
<circle cx="150.6" cy="144.8" r=".57" fill="none" stroke="#f0f" stroke-width=".25"/>
<circle cx="136.1" cy="144.8" r=".57" fill="#f0f"/>
<circle cx="136.1" cy="144.8" r=".57" fill="none" stroke="#f0f" stroke-width=".25"/>
<circle cx="121.6" cy="144.8" r=".57" fill="#f0f"/>
<circle cx="121.6" cy="144.8" r=".57" fill="none" stroke="#f0f" stroke-width=".25"/>
<circle cx="107.2" cy="144.8" r=".57" fill="#f0f"/>
<circle cx="107.2" cy="144.8" r=".57" fill="none" stroke="#f0f" stroke-width=".25"/>
<g font-size="2.6">
<text x="40.1" y="19.6">1</text>
<text x="40.1" y="22.5">3</text>
<text x="60.1" y="19.6">2</text>
<text x="60.1" y="22.5">4</text>
<text x="40.1" y="25.5">5</text>
<text x="40.1" y="28.4">7</text>
<text x="60.1" y="25.5">6</text>
<text x="60.1" y="28.4">8</text>
<text x="38.6" y="34.1">11</text>
<text x="40.1" y="31.2">9</text>
<text x="60.1" y="31.2">10</text>
<text x="60.1" y="34.1">12</text>
<text x="38.6" y="37">13</text>
<text x="38.6" y="40">15</text>
<text x="60.1" y="37">14</text>
<text x="60.1" y="40">16</text>
<text x="38.6" y="42.8">17</text>
<text x="38.6" y="45.7">19</text>
<text x="60.1" y="42.8">18</text>
<text x="60.1" y="45.7">20</text>
<text x="38.6" y="48.6">21</text>
<text x="38.6" y="51.5">23</text>
<text x="60.1" y="48.6">22</text>
<text x="60.1" y="51.5">24</text>
<text x="38.6" y="54.4">25</text>
<text x="60.1" y="54.4">26</text>
<text x="98" y="54.4">1</text>
<text x="112.5" y="54.4">1</text>
<text x="127" y="54.4">1</text>
<text x="141.4" y="54.4">1</text>
<text x="153" y="54.4">1</text>
<text x="106.5" y="64.4" transform="rotate(-90 106.5 64.4)">2</text>
<text x="121" y="64.4" transform="rotate(-90 121 64.4)">2</text>
<text x="135.5" y="64.4" transform="rotate(-90 135.5 64.4)">2</text>
<text x="150" y="64.4" transform="rotate(-90 150 64.4)">2</text>
<text x="161.6" y="64.4" transform="rotate(-90 161.6 64.4)">2</text>
<text x="98" y="74.7">1</text>
<text x="112.5" y="74.7">1</text>
<text x="127" y="74.7">1</text>
<text x="141.4" y="74.7">1</text>
<text x="153" y="74.7">1</text>
<text x="106.5" y="84.7" transform="rotate(-90 106.5 84.7)">2</text>
<text x="121" y="84.7" transform="rotate(-90 121 84.7)">2</text>
<text x="135.5" y="84.7" transform="rotate(-90 135.5 84.7)">2</text>
<text x="150" y="84.7" transform="rotate(-90 150 84.7)">2</text>
<text x="161.6" y="84.7" transform="rotate(-90 161.6 84.7)">2</text>
<text x="98" y="94.9">1</text>
<text x="112.5" y="94.9">1</text>
<text x="127" y="94.9">1</text>
<text x="141.4" y="94.9">1</text>
<text x="153" y="94.9">1</text>
<text x="106.5" y="105" transform="rotate(-90 106.5 105)">2</text>
<text x="121" y="105" transform="rotate(-90 121 105)">2</text>
<text x="135.5" y="105" transform="rotate(-90 135.5 105)">2</text>
<text x="150" y="105" transform="rotate(-90 150 105)">2</text>
<text x="161.6" y="105" transform="rotate(-90 161.6 105)">2</text>
<text x="98" y="115.2">1</text>
<text x="112.5" y="115.2">1</text>
<text x="127" y="115.2">1</text>
<text x="141.4" y="115.2">1</text>
<text x="153" y="115.2">1</text>
<text x="106.5" y="125.2" transform="rotate(-90 106.5 125.2)">2</text>
<text x="121" y="125.2" transform="rotate(-90 121 125.2)">2</text>
<text x="135.5" y="125.2" transform="rotate(-90 135.5 125.2)">2</text>
<text x="150" y="125.2" transform="rotate(-90 150 125.2)">2</text>
<text x="161.6" y="125.2" transform="rotate(-90 161.6 125.2)">2</text>
<text x="98" y="135.5">1</text>
<text x="112.5" y="135.5">1</text>
<text x="127" y="135.5">1</text>
<text x="141.4" y="135.5">1</text>
<text x="153" y="135.5">1</text>
<text x="106.5" y="145.5" transform="rotate(-90 106.5 145.5)">2</text>
<text x="121" y="145.5" transform="rotate(-90 121 145.5)">2</text>
<text x="135.5" y="145.5" transform="rotate(-90 135.5 145.5)">2</text>
<text x="150" y="145.5" transform="rotate(-90 150 145.5)">2</text>
<text x="161.6" y="145.5" transform="rotate(-90 161.6 145.5)">2</text>
</g>
<g font-size="2.5">
<text x="26.2" y="14.1">3V3</text>
<text x="173.9" y="187.8">Title</text>
<text x="185.5" y="190.7">&lt;Title&gt;</text>
<text x="173.9" y="196.4">Size</text>
<text x="185.5" y="196.4">Document</text>
<text x="199.3" y="196.4">Number</text>
<text x="269.4" y="196.4">Rev</text>
<text x="176.7" y="199.3">A</text>
<text x="185.5" y="199.3">&lt;Doc&gt;</text>
<text x="272.3" y="199.3">&lt;RevCode&gt;</text>
<text x="173.9" y="205.1">Date:</text>
<text x="188.9" y="205.1">Tuesday, November 19, 2013</text>
<text x="231.8" y="205.1">Sheet</text>
<text x="246.3" y="205.1">1</text>
<text x="254.9" y="205.1">o f</text>
<text x="263.6" y="205.1">1</text>
</g>
<g font-size="2.5" fill="#000080">
<text x="43.6" y="14.1">J1</text>
<text x="102.9" y="43">R1</text>
<text x="104.3" y="47.6">390</text>
<text x="117.4" y="43">R2</text>
<text x="118.8" y="47.6">390</text>
<text x="131.9" y="43">R3</text>
<text x="133.3" y="47.6">390</text>
<text x="146.3" y="43">R4</text>
<text x="147.8" y="47.6">390</text>
<text x="157.9" y="43">R5</text>
<text x="159.4" y="47.6">390</text>
<text x="101.5" y="50">D1</text>
<text x="115.9" y="50">D2</text>
<text x="130.4" y="50">D3</text>
<text x="144.9" y="50">D4</text>
<text x="156.5" y="50">D5</text>
<text x="101.5" y="55.7">LED</text>
<text x="115.9" y="55.7">LED</text>
<text x="130.4" y="55.7">LED</text>
<text x="144.9" y="55.7">LED</text>
<text x="156.5" y="55.7">LED</text>
<text x="43.6" y="63.2">CON2x13</text>
<text x="101.5" y="70.2">D6</text>
<text x="115.9" y="70.2">D7</text>
<text x="130.4" y="70.2">D8</text>
<text x="144.9" y="70.2">D9</text>
<text x="156.5" y="70.2">D10</text>
<text x="101.5" y="75.9">LED</text>
<text x="115.9" y="75.9">LED</text>
<text x="130.4" y="75.9">LED</text>
<text x="144.9" y="75.9">LED</text>
<text x="156.5" y="75.9">LED</text>
<text x="101.5" y="90.4">D11</text>
<text x="115.9" y="90.4">D12</text>
<text x="130.4" y="90.4">D13</text>
<text x="144.9" y="90.4">D14</text>
<text x="156.5" y="90.4">D15</text>
<text x="101.5" y="96.3">LED</text>
<text x="115.9" y="96.3">LED</text>
<text x="130.4" y="96.3">LED</text>
<text x="144.9" y="96.3">LED</text>
<text x="156.5" y="96.3">LED</text>
<text x="101.5" y="110.7">D16</text>
<text x="115.9" y="110.7">D17</text>
<text x="130.4" y="110.7">D18</text>
<text x="144.9" y="110.7">D19</text>
<text x="156.5" y="110.7">D20</text>
<text x="101.5" y="116.5">LED</text>
<text x="115.9" y="116.5">LED</text>
<text x="130.4" y="116.5">LED</text>
<text x="144.9" y="116.5">LED</text>
<text x="156.5" y="116.5">LED</text>
<text x="101.5" y="131">D21</text>
<text x="115.9" y="131">D22</text>
<text x="130.4" y="131">D23</text>
<text x="144.9" y="131">D24</text>
<text x="156.5" y="131">D25</text>
<text x="101.5" y="136.8">LED</text>
<text x="115.9" y="136.8">LED</text>
<text x="130.4" y="136.8">LED</text>
<text x="144.9" y="136.8">LED</text>
<text x="156.5" y="136.8">LED</text>
</g>
<g font-size="2.5" fill="#f00">
<text x="76" y="34.2">GPIO18</text>
<text x="18.1" y="40">GPIO22</text>
<text x="76" y="40">GPIO23</text>
<text x="98" y="37.1" transform="rotate(-90 98 37.1)">GPIO7</text>
<text x="112.5" y="37.1" transform="rotate(-90 112.5 37.1)">GPIO8</text>
<text x="127" y="37.1" transform="rotate(-90 127 37.1)">GPIO9</text>
<text x="141.4" y="37.1" transform="rotate(-90 141.4 37.1)">GPIO10</text>
<text x="152.9" y="37.1" transform="rotate(-90 152.9 37.1)">GPIO11</text>
<text x="18.1" y="45.8">GPIO10</text>
<text x="76" y="42.9">GPIO24</text>
<text x="18.1" y="51.6">GPIO11</text>
<text x="18.1" y="48.7">GPIO9</text>
<text x="76" y="48.7">GPIO25</text>
<text x="76" y="51.6">GPIO8</text>
<text x="76" y="54.5">GPIO7</text>
<text x="84.7" y="63.2">GPIO18</text>
<text x="84.7" y="83.5">GPIO22</text>
<text x="84.7" y="103.7">GPIO23</text>
<text x="84.7" y="124">GPIO24</text>
<text x="84.7" y="144.3">GPIO25</text>
</g>
<g font-size="2">
<text x="30.4" y="2.2">5</text>
<text x="85.4" y="2.2">4</text>
<text x="140.4" y="2.2">3</text>
<text x="195.4" y="2.2">2</text>
<text x="250.5" y="2.2">1</text>
<text x=".9" y="30.1">D</text>
<text x="278.8" y="30.1">D</text>
<text x=".9" y="80.7">C</text>
<text x="278.8" y="80.7">C</text>
<text x=".9" y="131.4">B</text>
<text x="278.8" y="131.4">B</text>
<text x=".9" y="182">A</text>
<text x="278.8" y="182">A</text>
<text x="30.4" y="207.8">5</text>
<text x="85.4" y="207.8">4</text>
<text x="140.4" y="207.8">3</text>
<text x="195.4" y="207.8">2</text>
<text x="250.5" y="207.8">1</text>
</g>
</svg>
